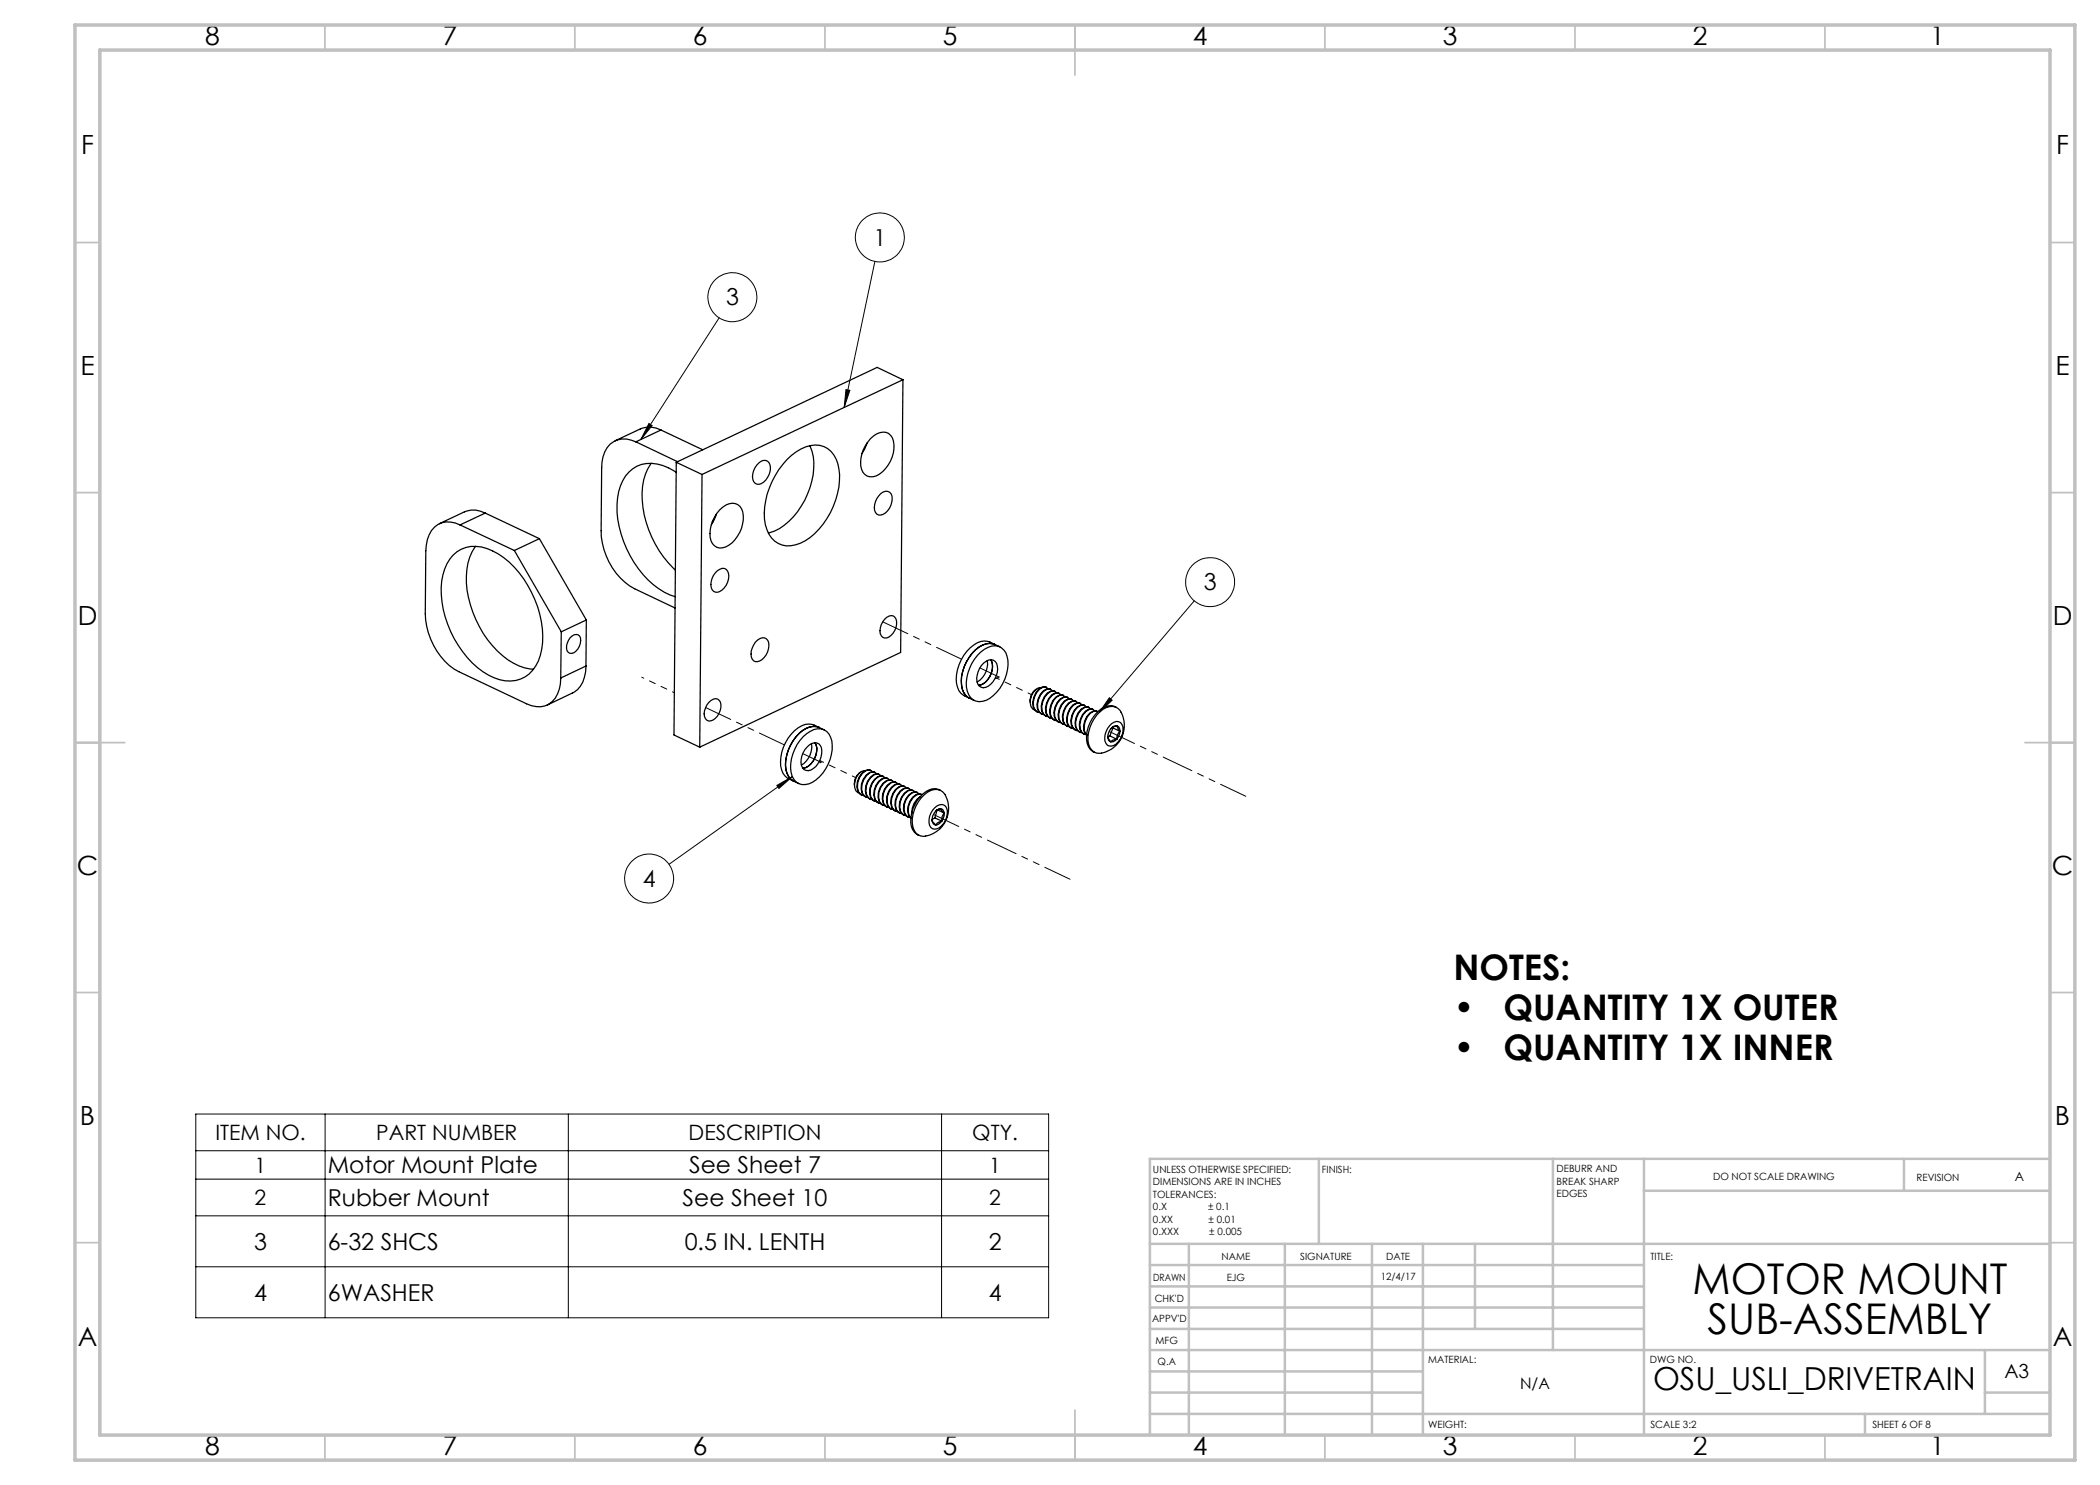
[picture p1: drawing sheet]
<svg xmlns="http://www.w3.org/2000/svg" width="420mm" height="297mm" viewBox="0 0 420 297" stroke-linecap="round" stroke-linejoin="round" font-family="sans-serif">
<g fill="none" stroke="#000" stroke-width=".2">
<path d="M175 52.3l-6.2 29.2M143.8 63.6l-15.6 24.3M169.2 77.9l.8 .2-1.2 3.4zM129.8 84.7l.6 .4-2.2 2.8zM221.9 139.6l.5 .4-2.5 2.5zM238.9 120.2l-19 22.3M155.4 157.1l3.1-1.8-2.7 2.4zM158.5 155.3l-24.7 17.6M39.2 222.8h170.5v40.8h-170.5zM39.2 235.8h170.5M39.2 230.1h170.5M65 222.8v40.8"/>
<path d="M113.7 222.8v40.8M188.3 222.8v40.8M39.2 243.2h170.5M39.2 253.4h170.5"/>
<circle cx="146.5" cy="59.4" r="4.9"/>
<circle cx="176" cy="47.5" r="4.9"/>
<circle cx="242" cy="116.4" r="4.9"/>
<circle cx="129.8" cy="175.7" r="4.9"/>
</g>
<g fill="none" stroke="#c0c0c0" stroke-width=".35">
<path d="M65 5v5M115 5v5M165 5v5M215 5v10M265 5v5M315 5v5M365 5v5M15 48.5h5M410 48.5h5M15 98.5h5M410 98.5h5M15 148.5h10"/>
<path d="M405 148.5h10M15 198.5h5M410 198.5h5M15 248.5h5M410 248.5h5M65 287v5M115 287v5M165 287v5M215 282v10M265 287v5M315 287v5M365 287v5"/>
</g>
<g fill="none" stroke="#c0c0c0" stroke-width=".5">
<path d="M263.8 231.8v17M310.6 231.8v38.2M328.8 231.8v55.2M328.8 238.2h81.2M380.8 231.8v6.4M410 231.8h-180v55.2M230 248.8h180M230 257.3h98.8M230 253h98.8M237.8 248.8v38.2M257 248.8v38.2M274.4 248.8v38.2"/>
<path d="M284.6 248.8v38.2M295 248.8v17M230 265.8h98.8M230 261.5h98.8M230 278.5h54.6M230 274.3h54.6M230 270h180M397 278.5h13M397 270v12.8M230 282.8h180M373 282.8v4.2"/>
</g>
<path d="M15 5h400v287h-400zM20 10h390v277h-390z" fill="none" stroke="#c0c0c0" stroke-width=".7"/>
<path d="M169.2 77.9l.8 .2-1.2 3.4zM129.8 84.7l.6 .4-2.2 2.8zM155.4 157.1l3.1-1.8-2.7 2.4zM221.9 139.6l.5 .4-2.5 2.5z" fill="#000"/>
<g fill="none" stroke="#000" stroke-width=".25">
<path d="M180.6 75.9l-.5 54.6-40.2 18.9M180.6 75.9l-40.2 19M180.6 75.9l-5.2-2.4-40.1 19M127.2 88.4a4.4 4.4 0 0 0-6.6 2.9l-.3 2.3-.1 12.5a13.5 13.5 0 0 0 6.7 11.7l8.1 3.8M127.2 88.4l8.3 4M130.2 92.7a11.5 11.5 0 0 0-1.6 8.8 21.7 21.7 0 0 0 6.5 12.5M132.2 86a4.8 4.8 0 0 0-4.1-.2l-5.1 2.4M132.2 86l-5 2.4M132.2 86l8.3 4M135.3 94.5a8.1 8.1 0 0 0-7.9-1.3 8.4 8.4 0 0 0-4 7.8 21 21 0 0 0 8.4 16.8l1.1 .7 2.1 .8M135.3 92.5l-.5 54.5 5.1 2.4M135.3 92.5l5.1 2.4"/>
<path d="M140.4 94.9l-.5 54.5M151.4 93a1.65 1.65 0 0 1 2.2-.7 2.74 2.74 0 0 1-.4 3.7 1.68 1.68 0 0 1-2.2 .7 2.74 2.74 0 0 1 .4-3.7zM157.4 91.9a8.1 8.1 0 0 1 6.5-2.8 5 5 0 0 1 3.9 4.7 15.6 15.6 0 0 1-6.8 14.4 5.3 5.3 0 0 1-6.1 0 7.5 7.5 0 0 1-2-6.8 17 17 0 0 1 4.5-9.5zM162 89.1a11 11 0 0 1 0 8.4 14.6 14.6 0 0 1-7.1 8.7l-1.2 .4M173.4 88.6l-1 2.1M174.1 87.7a3.1 3.1 0 0 1 3.6-1 3.7 3.7 0 0 1 1 3.9 6.3 6.3 0 0 1-4.1 4.8 2.16 2.16 0 0 1-2.4-2.2 7.1 7.1 0 0 1 1.9-5.5zM176.2 98.7a1.28 1.28 0 0 1 1.6-.3 1.28 1.28 0 0 1 .6 1.4 3.1 3.1 0 0 1-2.6 3.2 1.92 1.92 0 0 1-.7-2.7l.3-.6zM90.6 111a6.5 6.5 0 0 1 7.9-.8 19.3 19.3 0 0 1 9.4 12.6 13.8 13.8 0 0 1-.8 10.4 6.3 6.3 0 0 1-8.3 2.4 18.8 18.8 0 0 1-9.8-12.2 14.6 14.6 0 0 1 .4-10.7zM92 105a4.3 4.3 0 0 0-6.5 2.9l-.3 2.2-.1 12.6a14.1 14.1 0 0 0 5.7 11.1l14.5 7a4.3 4.3 0 0 0 6.6-3l.2-2.2M92 105l10.9 5.1M95.1 109.3a13.4 13.4 0 0 0-1 11.7 19.7 19.7 0 0 0 8.7 11.7 8.3 8.3 0 0 0 3.9 1.1M97 102.6a4.7 4.7 0 0 0-4.1-.2l-5 2.3"/>
<path d="M97 102.6l-5 2.4M97 102.6l10.9 5.1M102.9 110.1l9.4 16.3M107.9 107.7l-5 2.4M107.9 107.7l9.4 16.3M142.5 104.3l.1 .2M143.3 102.9l-1 2M143.5 114.1a1.29 1.29 0 0 1 1.6-.3 1.29 1.29 0 0 1 .7 1.4 3.4 3.4 0 0 1-2.3 3.3 1.48 1.48 0 0 1-1.3-2.2 3.7 3.7 0 0 1 1.3-2.2zM144 101.9a2.81 2.81 0 0 1 4-.6 5.4 5.4 0 0 1-.5 5.9 4.4 4.4 0 0 1-3.6 2.4 2.48 2.48 0 0 1-1.9-2.9 7.1 7.1 0 0 1 2-4.8zM112.3 126.4l-.2 9.2M114 127.6a1.28 1.28 0 0 1 1.9-.4 2.68 2.68 0 0 1-1.5 3.5 1.05 1.05 0 0 1-1.1-1.5zM117.2 133.2a5.6 5.6 0 0 1-2.7 5.4l-5 2.4"/>
<path d="M117.2 133.2l-5.1 2.4M117.3 124l-5 2.4M117.3 124l-.1 9.2M151.1 128.4a1.74 1.74 0 0 1 2.2-.6 2.82 2.82 0 0 1-.4 3.7 1.45 1.45 0 0 1-2.5 .3 3.3 3.3 0 0 1 .7-3.4zM176.9 123.9a1.45 1.45 0 0 1 2.1-.5 2.97 2.97 0 0 1-1.7 4.2 1.15 1.15 0 0 1-1.3-1.5 3.6 3.6 0 0 1 .9-2.2zM193.9 139.6l1 .5M195.5 131.1a4.4 4.4 0 0 1 4.2-1.8 3.3 3.3 0 0 1 1.9 3.6 8.7 8.7 0 0 1-4.3 7.1 2.62 2.62 0 0 1-3.8-1.7 8.3 8.3 0 0 1 2-7.2zM196.7 132.6a1.68 1.68 0 0 1 2.3-.3 3.7 3.7 0 0 1-1.4 5 1.37 1.37 0 0 1-2.2-1 4.4 4.4 0 0 1 1.3-3.7zM197.4 132.1a4.2 4.2 0 0 1-2 4.3M198.2 131.9a3.8 3.8 0 0 1-2.5 5.2 3.7 3.7 0 0 0 2.5-5.2zM199 128.9a3.7 3.7 0 0 0-4 1.2 8.5 8.5 0 0 0-2.5 7.9 2.52 2.52 0 0 0 1.4 1.6M199 128.9a3.3 3.3 0 0 0-4.3 .1 8.3 8.3 0 0 0-3.2 8.5 3.1 3.1 0 0 0 2.4 2.1"/>
<path d="M199 128.9a3.4 3.4 0 0 0-3.8 1 8.6 8.6 0 0 0-2.8 7.9 2.65 2.65 0 0 0 1.5 1.8M199 128.9l1 .5M207.2 137.9a2.76 2.76 0 0 0-1.2 2.6M208.2 137.5a2.34 2.34 0 0 0-2.1 2.4 1.72 1.72 0 0 0 .8 2.1M209.3 137.5l-.1-.1a1.65 1.65 0 0 0-2 1.1 3.3 3.3 0 0 0-.2 3.6l.4 .2M209.7 137.8l-.5-.4a2.42 2.42 0 0 0-2.3 2.1 2.22 2.22 0 0 0 .7 3h.3M210.1 137.9l-.2-.1a2.42 2.42 0 0 0-2.3 2 2.26 2.26 0 0 0 .8 3M210.5 138.2l-.5-.4a2.42 2.42 0 0 0-2.3 2.1 2.09 2.09 0 0 0 1 3M210.9 138.3a1.65 1.65 0 0 0-2 1 3.2 3.2 0 0 0-.2 3.5l.4 .4M210.9 138.2l.1 .1M211.3 138.6l-.4-.4a2.51 2.51 0 0 0-2.3 2.1 2.22 2.22 0 0 0 .7 3h.3M211.8 138.7l-.2-.1a2.41 2.41 0 0 0-2.3 2 2.2 2.2 0 0 0 .6 2.9"/>
<path d="M212.2 139l-.5-.4a2.42 2.42 0 0 0-2.3 2.1 2.22 2.22 0 0 0 .8 3h.2M212.7 139.1h-.1a1.65 1.65 0 0 0-2 1 3.2 3.2 0 0 0-.2 3.5l.5 .4M213 139.4l-.4-.4a2.41 2.41 0 0 0-2.3 2.1 2.22 2.22 0 0 0 .7 3h.3M213.5 139.5l-.1-.1a1.65 1.65 0 0 0-2 1.1 3.2 3.2 0 0 0-.2 3.5l.4 .4M213.9 139.8l-.5-.4a2.42 2.42 0 0 0-2.3 2.1 2.22 2.22 0 0 0 .8 3h.2M214.4 139.9l-.2-.1a2.42 2.42 0 0 0-2.4 2 2.2 2.2 0 0 0 .7 2.9M141.8 140.5a1.28 1.28 0 0 1 1.1-.8 1.28 1.28 0 0 1 1.2 .7 3.2 3.2 0 0 1-1.9 3.8 1.36 1.36 0 0 1-1.3-2l.5-1.2zM158.7 156.2l1 .5M160.7 147.3a3.8 3.8 0 0 1 4.1-1.3 3.8 3.8 0 0 1 1.6 4 8.4 8.4 0 0 1-4.6 6.8 2.6 2.6 0 0 1-3.6-2.3 8.7 8.7 0 0 1 2.5-7.2zM161.4 149.4a1.56 1.56 0 0 1 1.5-.8 1.56 1.56 0 0 1 1.4 1 4 4 0 0 1-2.6 4.5 1.64 1.64 0 0 1-1.5-2.2 4.4 4.4 0 0 1 1.2-2.5zM162.3 148.7a4.1 4.1 0 0 1-2 4.3M163 148.6a3.7 3.7 0 0 1-2.2 5l-.2 .1a3.7 3.7 0 0 0 2.4-5.1z"/>
<path d="M163.8 145.5a4 4 0 0 0-4.6 1.8 8.2 8.2 0 0 0-1.9 7.2 2.61 2.61 0 0 0 1.4 1.7M163.8 145.5a3.7 3.7 0 0 0-4.9 .7 8.3 8.3 0 0 0-2.5 7.9 3.3 3.3 0 0 0 2.3 2.1M163.8 145.5a3.7 3.7 0 0 0-4.1 1.4 8.6 8.6 0 0 0-2.5 7.1 2.98 2.98 0 0 0 1.5 2.2M163.8 145.5l1 .5M172.1 154.4a2.73 2.73 0 0 0-1.2 2.7M172.2 159h.1M173 154.2a2.53 2.53 0 0 0-2.1 2.6 1.41 1.41 0 0 0 .9 1.8M173.1 159.4h.1M174 154.1l-.3-.2a3.4 3.4 0 0 0-2.1 4.4l.6 .6M174 154l.1 .1M174.4 154.4l-.1-.2-.5-.2a3.3 3.3 0 0 0-2.1 4.3l.4 .6 .7 .2M174.9 154.4a1.92 1.92 0 0 0-2.3 1.5 2.89 2.89 0 0 0 .3 3.3l.2 .1"/>
<path d="M174.9 154.4l.1 .1M175.3 154.8l-.7-.4a3.4 3.4 0 0 0-2.1 4.3l.5 .6 .6 .2M175.8 154.9l-.4-.2a3.4 3.4 0 0 0-2.2 4.4l.8 .7M176.1 155.1l-.6-.3a3.3 3.3 0 0 0-2.1 4.3l.4 .6 .6 .2M176.6 155.3a1.92 1.92 0 0 0-2.3 1.4 2.89 2.89 0 0 0 .3 3.4h.2M176.6 155.2l.1 .1M177 155.6l-.7-.4a3.3 3.3 0 0 0-2.1 4.3l.5 .6 .6 .2M177.4 155.7l-.3-.2a3.3 3.3 0 0 0-2.2 4.3l.7 .7M177.4 155.6l.1 .1M177.8 156l-.6-.4a3.4 3.4 0 0 0-2.2 4.3l.5 .6 .6 .2M178.4 156.1l-.5-.2a3.4 3.4 0 0 0-2.1 4.4l.8 .7M178.7 156.3l-.7-.3a3.3 3.3 0 0 0-2.1 4.3l.5 .6 .6 .2"/>
<path d="M179.1 156.5a1.92 1.92 0 0 0-2.2 1.4 2.89 2.89 0 0 0 .2 3.4h.2M179.1 156.4l.1 .1M179.5 156.8l-.6-.4a3.4 3.4 0 0 0-2.2 4.3l.5 .6 .6 .2M180 156.9l-.4-.2a3.3 3.3 0 0 0-2.1 4.3l.7 .7M180 156.8l.1 .1M180.4 157.2l-.7-.4a3.3 3.3 0 0 0-2.1 4.3l.4 .6 .7 .2M180.9 157.3h-.1a1.92 1.92 0 0 0-2.2 1.4 2.89 2.89 0 0 0 .2 3.4l.3 .1M181.2 157.6l-.1-.2-.5-.2a3.3 3.3 0 0 0-2.2 4.3l.5 .6 .6 .2M181.6 157.7a1.92 1.92 0 0 0-2.2 1.4 2.89 2.89 0 0 0 .2 3.4h.2M181.6 157.6l.2 .1M182.1 158l-.7-.4a3.4 3.4 0 0 0-2.1 4.3l.4 .6 .7 .2M182.5 158.1l-.4-.2a3.4 3.4 0 0 0-2.1 4.4l.7 .6"/>
<path d="M182.5 158l.1 .1M182.9 158.4l-.7-.4a3.3 3.3 0 0 0-2.1 4.3l.5 .6 .6 .3M183.5 158.5h-.2a1.92 1.92 0 0 0-2.2 1.4 2.89 2.89 0 0 0 .2 3.4l.3 .1M183.8 158.8l-.7-.4a3.3 3.3 0 0 0-2.1 4.3l.4 .6 .7 .2M184.1 159.3a3.4 3.4 0 0 0-1.7 3.3M184.2 158.9l-.4-.2a3.3 3.3 0 0 0-2.1 4.4l.5 .6M184.2 158.8l.1 .1M184.3 158.9a1.92 1.92 0 0 0-2.2 1.4 2.85 2.85 0 0 0 .1 3.3M184.9 158.9a2.61 2.61 0 0 1 4-.1 5.7 5.7 0 0 1-4.2 8.5 2.45 2.45 0 0 1-2.2-2.7 7.5 7.5 0 0 1 2.4-5.7zM188.1 158.1l-.3-.2a2.86 2.86 0 0 0-3.2 .9 6.9 6.9 0 0 0-2.1 7.1 2.27 2.27 0 0 0 1.3 1.2M207.4 142.4h.1M209.1 143.2h.1"/>
<path d="M209.9 143.6h.1M211.6 144.4h.1M212.5 144.8h.1M213.3 145.2h.1M214.2 145.6h.1M214.7 140.2l-.4-.4a2.42 2.42 0 0 0-2.4 2.1 2.09 2.09 0 0 0 1.1 3M215.2 140.3h-.1a1.65 1.65 0 0 0-2 1 3.2 3.2 0 0 0-.2 3.5l.4 .4M215.6 140.6l-.5-.4a2.41 2.41 0 0 0-2.3 2.1 2.22 2.22 0 0 0 .8 3h.2M215.9 146.4h.1M216 140.7l-.1-.1a2.41 2.41 0 0 0-2.4 2.1 2.2 2.2 0 0 0 .7 2.9M216 140.6l.1 .1M216.4 141l-.4-.4a2.42 2.42 0 0 0-2.4 2.1 2.22 2.22 0 0 0 .8 3h.3"/>
<path d="M216.7 146.8l.1 .1M216.8 141.1a1.65 1.65 0 0 0-2 1 3.2 3.2 0 0 0-.2 3.6l.5 .3M216.9 141l.1 .1M217.3 141.4l-.5-.4a2.42 2.42 0 0 0-2.3 2.1 2.28 2.28 0 0 0 .8 3h.2M217.7 141.5a1.65 1.65 0 0 0-2 1 3.2 3.2 0 0 0-.3 3.5l.5 .4M217.7 141.4l.1 .1M218.1 141.8l-.4-.4a2.51 2.51 0 0 0-2.4 2.1 2.22 2.22 0 0 0 .8 3h.3M218.5 141.9l-.1-.1a2.51 2.51 0 0 0-2.3 2.1 2.2 2.2 0 0 0 .6 2.9M218.5 141.8l.2 .1M219 142.2l-.5-.4a2.42 2.42 0 0 0-2.3 2.1 2.22 2.22 0 0 0 .8 3h.2M219.4 142.3a1.65 1.65 0 0 0-2.1 1 2.95 2.95 0 0 0 .1 3.7M219.4 142.2l.1 .1"/>
<path d="M219.5 142.3l-.1-.1a2.41 2.41 0 0 0-2.4 2.1 2.26 2.26 0 0 0 .4 2.7M219.9 142.4a2.84 2.84 0 0 1 3.7-.7 5.5 5.5 0 0 1 .7 5.8 5.5 5.5 0 0 1-4.9 3.1 2.9 2.9 0 0 1-1.8-3.3 7.9 7.9 0 0 1 2.3-4.9zM221.9 145.1a1.4 1.4 0 0 1 2.5-.2 3.4 3.4 0 0 1-2.2 4.3 1.26 1.26 0 0 1-1.3-1.6 4.1 4.1 0 0 1 1-2.5zM222 147.2l-.4 .2 .5 .9M222 147.2l1.3 .6M222.5 145.4l.1 .2M222.6 145.6l1.4 .7M222.6 145.6l-.6 1.6M223.2 141.5a2.8 2.8 0 0 0-3.6 .8 7.1 7.1 0 0 0-2.1 6.4 2.36 2.36 0 0 0 1.5 1.8M223.3 147.8a1.16 1.16 0 0 1-1.2 .5M223.3 147.8l-.8 .3-.4 .2M223.4 145.2a2.07 2.07 0 0 0-1.5 3l.2 .1"/>
<path d="M223.4 145.2a1.04 1.04 0 0 1 .6 1.1M223.4 145.2l-1 .3M223.4 145.2l.6 1.1M224 146.3l-.2 .8-.5 .7M224 146.3a1.96 1.96 0 0 0-.7 1.5M174.8 160.2h.1M175.6 160.6h.1M177.3 161.4h.1M178.2 161.8h.1M179.8 162.6h.2M180.7 163h.1M186.4 164.1a.79 .79 0 0 0 .7 .9"/>
<path d="M186.4 164.1l.7 .9M186.9 161.6a1.4 1.4 0 0 1 1.9-.6 1.4 1.4 0 0 1 .6 1.8 3.3 3.3 0 0 1-2.5 3 1.4 1.4 0 0 1-1.1-1.9 3.9 3.9 0 0 1 1.1-2.3zM187 163.6l-.6 .3v.2M187 163.6l1.3 .6M188.1 161.7a.86 .86 0 0 1 .7 .9M188.1 161.7a2.21 2.21 0 0 0-1.7 2.4M188.1 161.7l-.9 .4M188.1 161.7l.7 .9M188.3 164.2a1.6 1.6 0 0 1-1.2 .8M188.3 164.2l-.8 .4-.4 .4M188.8 162.6v.6l-.5 1M188.8 162.6a1.99 1.99 0 0 0-.5 1.6"/>
<path d="M188.8 162.6l-1.4-.6-.4 1.6"/>
</g>
<path d="M199.2 135.5l7.1 3.4M164 152.1l7.2 3.4" fill="none" stroke="#000" stroke-width=".2" stroke-dasharray="6.3 1.3 1.3 1.3 1.3 1.3" stroke-dashoffset="5.6"/>
<path d="M176.6 124.4l15.7 7.4M141.1 141.5l15.8 7.5M221.8 146.3l27.4 13M186.7 162.9l27.3 13" fill="none" stroke="#000" stroke-width=".2" stroke-dasharray="6.3 1.3 1.3 1.3 1.3 1.3" stroke-dashoffset=".8"/>
<path d="M196 133.6l3.8 1.8M199.2 135.7v-.2M199.8 135.4l-.6 .3M160.6 150.7l3.6 1.8M164 152.6v-.5M164.2 152.5l-.2 .1" fill="none" stroke="#000" stroke-width=".2" stroke-dasharray="6.3 1.3 1.3 1.3 1.3 1.3"/>
<path d="M128.4 135.4l6.5 3.2" fill="none" stroke="#000" stroke-width=".2" stroke-dasharray="6.3 1.3 1.3 1.3 1.3 1.3" stroke-dashoffset="5.9"/>
<g font-size="8.5">
<text x="338.5" y="258.8">MOTOR MOUNT</text>
<text x="341.5" y="266.9">SUB-ASSEMBLY</text>
</g>
<g font-size="7.1">
<text x="290.7" y="196">NOTES:</text>
<text x="290.7" y="204">•</text>
<text x="300.7" y="204">QUANTITY 1X OUTER</text>
<text x="290.7" y="212.1">•</text>
<text x="300.7" y="212.1">QUANTITY 1X INNER</text>
</g>
<text font-size="6.3" x="330.6" y="277.9">OSU_USLI_DRIVETRAIN</text>
<g font-size="5.3">
<text x="41" y="9">8</text>
<text x="88.5" y="9">7</text>
<text x="138.5" y="9">6</text>
<text x="188.5" y="9">5</text>
<text x="238.5" y="9">4</text>
<text x="288.5" y="9">3</text>
<text x="338.5" y="9">2</text>
<text x="386" y="9">1</text>
<text x="16.2" y="30.7">F</text>
<text x="411.2" y="30.7">F</text>
<text x="16.1" y="75">E</text>
<text x="411.1" y="75">E</text>
<text x="15.5" y="125">D</text>
<text x="410.5" y="125">D</text>
<text x="15.4" y="175">C</text>
<text x="410.4" y="175">C</text>
<text x="16" y="225">B</text>
<text x="411" y="225">B</text>
<text x="15.5" y="269.2">A</text>
<text x="410.5" y="269.2">A</text>
<text x="41" y="291">8</text>
<text x="88.5" y="291">7</text>
<text x="138.5" y="291">6</text>
<text x="188.5" y="291">5</text>
<text x="238.5" y="291">4</text>
<text x="288.5" y="291">3</text>
<text x="338.5" y="291">2</text>
<text x="386" y="291">1</text>
</g>
<g font-size="4.7">
<text x="174.7" y="49.1">1</text>
<text x="145.2" y="61.1">3</text>
<text x="240.7" y="118.1">3</text>
<text x="128.5" y="177.4">4</text>
<text x="65.5" y="234.7">Motor Mount Plate</text>
<text x="137.8" y="234.7">See Sheet 7</text>
<text x="65.5" y="241.2">Rubber Mount</text>
<text x="136.5" y="241.2">See Sheet 10</text>
<text x="50.8" y="249.9">3</text>
<text x="65.5" y="249.9">6-32 SHCS</text>
<text x="136.9" y="249.9">0.5 IN. LENTH</text>
<text x="197.7" y="249.9">2</text>
<text x="50.8" y="260.1">4</text>
<text x="65.5" y="260.1">6WASHER</text>
<text x="197.7" y="260.1">4</text>
</g>
<g font-size="4.2">
<text x="43.1" y="228">ITEM NO.</text>
<text x="75.2" y="228">PART NUMBER</text>
<text x="137.7" y="228">DESCRIPTION</text>
<text x="194.5" y="228">QTY.</text>
<text x="50.9" y="234.5">1</text>
<text x="197.9" y="234.5">1</text>
<text x="50.9" y="241">2</text>
<text x="197.9" y="241">2</text>
</g>
<text font-size="3.9" x="400.9" y="275.5">A3</text>
<text font-size="3.2" x="304" y="277.9">N/A</text>
<text font-size="2.5" x="402.9" y="236.1">A</text>
<g font-size="2">
<text x="230.6" y="234.6">UNLESS OTHERWISE SPECIFIED:</text>
<text x="230.6" y="237.1">DIMENSIONS ARE IN INCHES</text>
<text x="230.6" y="239.6">TOLERANCES:</text>
<text x="264.4" y="234.6">FINISH:</text>
<text x="311.3" y="234.5">DEBURR AND</text>
<text x="311.3" y="237">BREAK SHARP</text>
<text x="311.3" y="239.5">EDGES</text>
<text x="342.6" y="236">DO NOT SCALE DRAWING</text>
<text x="383.3" y="236.2">REVISION</text>
<text x="230.6" y="242.1">0.X</text>
<text x="230.6" y="244.6">0.XX</text>
<text x="241.6" y="242.1">± 0.1</text>
<text x="241.7" y="244.6">± 0.01</text>
<text x="230.6" y="247.1">0.XXX</text>
<text x="241.9" y="247.1">± 0.005</text>
<text x="244.3" y="252">NAME</text>
<text x="260" y="251.9">SIGNATURE</text>
<text x="277.2" y="251.9">DATE</text>
<text x="330.1" y="251.9">TITLE:</text>
<text x="230.6" y="256.1">DRAWN</text>
<text x="245.3" y="256.1">EJG</text>
<text x="276.1" y="255.9">12/4/17</text>
<text x="230.9" y="260.3">CHK'D</text>
<text x="230.4" y="264.4">APPV'D</text>
<text x="231.1" y="268.8">MFG</text>
<text x="231.5" y="273">Q.A</text>
<text x="285.6" y="272.5">MATERIAL:</text>
<text x="330" y="272.5">DWG NO.</text>
<text x="285.6" y="285.5">WEIGHT:</text>
<text x="330.1" y="285.6">SCALE 3:2</text>
<text x="374.5" y="285.6">SHEET 6 OF 8</text>
</g>
</svg>
